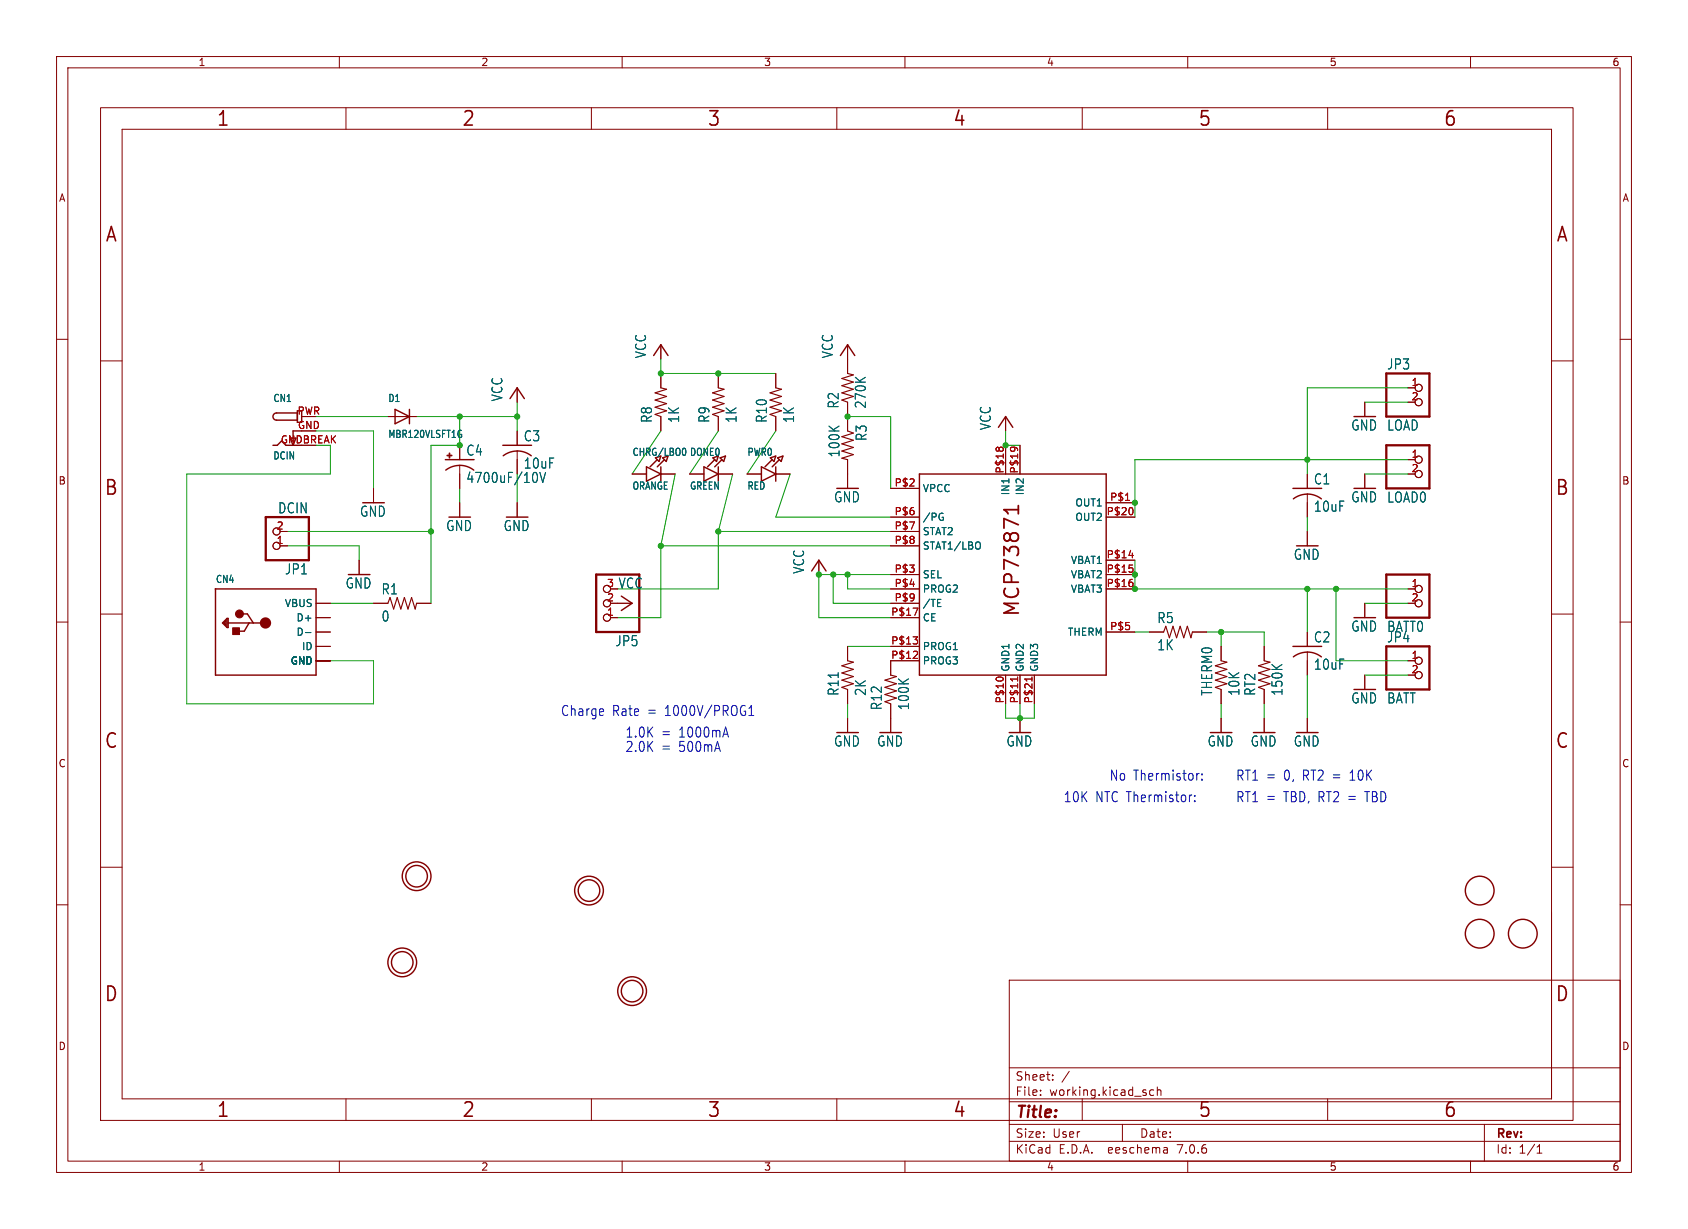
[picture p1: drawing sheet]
<svg xmlns="http://www.w3.org/2000/svg" width="298mm" height="217mm" viewBox="0 0 298 217" stroke-linecap="round" stroke-linejoin="round" font-family="sans-serif">
<g fill="none" stroke="#840000" stroke-width=".18">
<path d="M10 10h278.5v197.3h-278.5zM12 12h274.5v193.3h-274.5zM17.8 19h260.3v179.1h-260.3zM60 10v2M61.2 19v3.9M104.6 19v3.9M110 10v2M148 19v3.9M160 10v2M191.3 19v3.9M210 10v2M234.7 19v3.9"/>
<path d="M260 10v2M21.6 22.9h252.7v171.4h-252.7zM10 60h2M286.5 60h2M17.8 63.8h3.8M68.6 73.7h5.1M81.3 78.7v2.6M91.4 68.6v2.5M91.4 76.2v2.5M91.4 79.8v4M116.8 61v2.5M116.8 66v2.6"/>
<path d="M116.8 73.7v2.5M127 66v2.6M127 73.7v2.5M137.2 66v2.6M137.2 73.7v2.5M149.9 61v5M149.9 71.1v5.1M177.8 73.7v2.5M177.8 78.7v5.1M180.3 78.7v5.1M241.3 71.1v2.6M248.9 68.6h1.3"/>
<path d="M274.3 63.8h3.8M49.5 94h1.3M49.5 96.5h1.3M63.5 99.1v2.5M66 86.4v2.5M81.3 82.3v4.1M81.3 88.9v2.5M91.4 88.9v2.5M111.8 83.8h2.5M116.8 83.8h2.6M121.9 83.8h2.6M127 83.8h2.5"/>
<path d="M132.1 83.8h2.5M137.2 83.8h2.5M144.8 99.1v2.5M149.9 81.3v5.1M157.5 86.4h5.1M157.5 91.4h5.1M157.5 94h5.1M157.5 96.5h5.1M195.6 88.9h5.1M195.6 99.1h5.1M195.6 91.4h5.1M231.1 83.8v2.6"/>
<path d="M231.1 87.4v4M231.1 94v2.5M241.3 83.8v2.6M248.9 81.3h1.3M10 110h2M17.8 108.6h3.8M55.9 116.8h2.5M55.9 114.3h2.5M55.9 109.2h2.5M55.9 111.8h2.5M55.9 106.7h2.5M66 106.7h2.6"/>
<path d="M73.7 106.7h2.5M107.9 104.1h1.3M107.9 109.2h1.3M107.9 106.7h3.9M149.9 114.3v2.5M157.5 114.3h5.1M157.5 101.6h5.1M157.5 104.1h5.1M157.5 109.2h5.1M157.5 106.7h5.1M162.6 116.8h-5.1v2.6M177.8 119.4v5.1"/>
<path d="M180.3 119.4v5.1M182.9 119.4v5.1M195.6 101.6h5.1M195.6 104.1h5.1M195.6 111.8h5.1M203.2 111.8h2.5M210.8 111.8h2.6M215.9 114.3v2.5M223.5 114.3v2.5M231.1 111.8v2.5M231.1 115.3v4.1M241.3 106.7v2.5"/>
<path d="M241.3 119.4v2.5M248.9 116.8h1.3M248.9 104.1h1.3M274.3 108.6h3.8M286.5 110h2M149.9 121.9v2.6M149.9 127v2.5M157.5 124.5v5M180.3 127v2.5M215.9 121.9v2.6M215.9 127v2.5M223.5 121.9v2.6"/>
<path d="M223.5 127v2.5M231.1 127v2.5M10 160h2M17.8 153.4h3.8M274.3 153.4h3.8M286.5 160h2M178.4 173.3h108.1v32h-108.1zM61.2 194.3v3.8M104.6 194.3v3.8M148 194.3v3.8M178.4 198.8h108.1M178.4 194.8h108.1"/>
<path d="M178.4 188.8h108.1M184 193.6v.1M184 192.8v.1M186.1 190.9v.1M186.1 190.1v.1M189.1 189.4l-1.3 2M191.3 194.3v3.8M198.4 198.8v3M204 192.8l-.4-.1-.3 .3v.4l.1 .2h.6M204.6 192.9l.2-.2 .4 .1 .1 .9M204.6 192.2v1.5M234.7 194.3v3.8"/>
<path d="M262.5 198.8v6.5M60 205.3v2M110 205.3v2M160 205.3v2M178.4 201.8h108.1M206.3 203l.1 .9M206.4 203.8l-.1 .1M206.4 203.3h-.1M210 205.3v2M260 205.3v2M271.8 203.9h.8M271.8 202.8l.4-.4v1.5"/>
<circle cx="250.8" cy="71.1" r=".63"/>
<circle cx="250.8" cy="68.6" r=".63"/>
<circle cx="48.9" cy="96.5" r=".63"/>
<circle cx="48.9" cy="94" r=".63"/>
<circle cx="250.8" cy="81.3" r=".63"/>
<circle cx="250.8" cy="83.8" r=".63"/>
<circle cx="107.3" cy="109.2" r=".63"/>
<circle cx="107.3" cy="106.7" r=".63"/>
<circle cx="107.3" cy="104.1" r=".63"/>
<circle cx="250.8" cy="119.4" r=".63"/>
<circle cx="250.8" cy="106.7" r=".63"/>
<circle cx="250.8" cy="104.1" r=".63"/>
<circle cx="250.8" cy="116.8" r=".63"/>
</g>
<g fill="none" stroke="#840000" stroke-width=".25">
<path d="M48.3 78.7h.7M52.6 73h-3.7a.64 .64 0 0 0-.6 .7 .64 .64 0 0 0 .6 .6h3.7M52.6 72.6v2.1M53.3 76.2h-1.5v1.3M53.3 72.6v2.1M69.8 72.4l2.6 1.3-2.6 1.2zM72.4 72.4v2.5M88.9 78.7h5.1M90.2 70.5l1.2-1.9 1.3 1.9M115.6 62.9l1.2-1.9 1.3 1.9M148.6 62.9l1.3-1.9 1.2 1.9M176.5 75.6l1.3-1.9 1.3 1.9"/>
<path d="M78.7 81.3h5.1M81.3 82.3a4.1 4.1 0 0 0-2.5 .8M81.3 82.3a4.1 4.1 0 0 1 2.5 .8M89 80.6a4.1 4.1 0 0 1 4.9 0M114.3 82.5l2.5 1.3-2.5 1.3zM116.2 81.3l-1.3 1.2M116.8 80.6l-.3 1-.6-.6M116.8 82.5v2.6M117.5 81.3l-1.3 1.2M118.1 80.6l-.3 1-.6-.6M124.5 82.5l2.5 1.3-2.5 1.3zM126.4 81.3l-1.3 1.2"/>
<path d="M127 80.6l-.3 1-.7-.6M127 82.5v2.6M127.3 81l1-.4-.3 1zM127.6 81.3l-1.2 1.2M134.6 82.5l2.6 1.3-2.6 1.3zM136.2 81l1-.4-.4 1zM136.5 81.3l-1.2 1.2M137.2 82.5v2.6M137.5 81l.9-.4-.3 1zM137.8 81.3l-1.3 1.2M162.6 83.8h33v35.6h-33zM228.6 86.4h5.1"/>
<path d="M231.1 87.4a4.1 4.1 0 0 0-2.4 .8M231.1 87.4a4.1 4.1 0 0 1 2.5 .8M38.1 104.1h17.8v15.3h-17.8v-15.3M39.5 110.2l.4-.4v.8l-.2-.2v-.2M40.1 109.4h.2v1.6h-.2l-.8-.8zM40.1 109.4v1.4M40.3 110.2h6.6M42.7 108.6h1l1.1 1.6M44 110.2l-.8 1.4h-1.2M109.9 105.4l1.9 1.3-1.9 1.2M143.5 101l1.3-1.9 1.2 1.9M228.6 114.3h5.1"/>
<path d="M231.1 115.3a4.1 4.1 0 0 0-2.4 .9M231.1 115.3a4.1 4.1 0 0 1 2.5 .9"/>
<circle cx="73.7" cy="154.9" r="2.54"/>
<circle cx="73.7" cy="154.9" r="1.9"/>
<circle cx="104.1" cy="157.5" r="2.54"/>
<circle cx="104.1" cy="157.5" r="1.9"/>
<circle cx="261.6" cy="157.5" r="2.54"/>
<circle cx="71.1" cy="170.2" r="2.54"/>
<circle cx="71.1" cy="170.2" r="1.9"/>
<circle cx="111.8" cy="175.3" r="2.54"/>
<circle cx="111.8" cy="175.3" r="1.9"/>
<circle cx="261.6" cy="165.1" r="2.54"/>
<circle cx="269.2" cy="165.1" r="2.54"/>
</g>
<path d="M180 89.4v1.5M180 90.1h-2.5l.7 .8" fill="none" stroke="#840000" stroke-width=".32"/>
<g fill="none" stroke="#a90000" stroke-width=".18">
<path d="M176.2 79.2l.2-.1 .2 .1M176.7 79.2l.2-.1 .4 .1M178.7 79.2l.1-.1a1.07 1.07 0 0 1 1 .2M179.2 79.1l.2 .1M199 88.5h.7M199.6 98.2h.8M199.7 99.9h.6M200.2 89.9l.1 .3-.1 .7M161.4 112.6h.8l-.4 .5M161.4 107.5h.9l-.6 1.3M162.1 115.2l.1 .2v.3l-.8 .7h.8M162.1 113.2l.1 .1-.1 .5"/>
<path d="M176.2 119.8l.4-.1 .7 .1M179.9 119.7v.7M182.5 119.7v.7M200.2 100.5l.1 .1-.1 .5M200.2 103l.1 .2-.1 .5"/>
</g>
<path d="M81.4 76.8h.2v.5M120.9 79.3a.72 .72 0 0 1 0 1.2M95 83.9v1.1l-.2 .2-.3 .1M95.5 83.5l.5 1.8 .5-1.8M166.4 90.7l.3 .1M166.6 91.5h.2v.4l-.2 .1M173.1 95.9a.9 .9 0 0 1 0 1.1M54 111.9h1M165.8 107.3h.6M165.8 106h.6" fill="none" stroke="#006464" stroke-width=".18"/>
<path d="M116.8 68.6l1.1 .2-2.1 .7 2.1 .6-2.1 .6 2.1 .7-2.1 .6 2.1 .6-2.1 .7 1 .4M127 68.6l1 .2-2 .7 2 .6-2 .6 2 .7-2 .6 2 .6-2 .7 1 .4M137.2 68.6l1 .2-2.1 .7 2.1 .6-2.1 .6 2.1 .7-2.1 .6 2.1 .6-2.1 .7 1.1 .4M149.9 66l1 .3-2.1 .6 2.1 .7-2.1 .6 2.1 .6-2.1 .7 2.1 .6-2.1 .6 1.1 .4M149.9 76.2l1 .4-2.1 .6 2.1 .7-2.1 .6 2.1 .6-2.1 .7 2.1 .6-2.1 .6 1.1 .3M68.6 106.7l.4-1 .6 2 .6-2 .7 2 .6-2 .6 2 .7-2 .6 2 .3-1M149.9 116.8l1 .3-2.1 .6 2.1 .7-2.1 .6 2.1 .6-2.1 .7 2.1 .6-2.1 .6 1.1 .4M157.5 119.4l1 .2-2 .7 2 .6-2 .6 2 .7-2 .6 2 .6-2 .7 1 .4M205.7 111.8l.4-1.1 .7 2.1 .6-2.1 .6 2.1 .7-2.1 .6 2.1 .6-2.1 .7 2.1 .2-1M215.9 116.8l1 .3-2 .6 2 .7-2 .6 2 .6-2 .7 2 .6-2 .6 1 .4M223.5 116.8l1 .3-2 .6 2 .7-2 .6 2 .6-2 .7 2 .6-2 .6 1 .4" fill="none" stroke="#840000" stroke-width=".2"/>
<path d="M245.1 66h7.6v7.7h-7.6zM245.1 78.7h7.6v7.7h-7.6zM47 91.4h7.6v7.7h-7.6zM105.4 101.6h7.6v10.2h-7.6zM245.1 114.3h7.6v7.6h-7.6zM245.1 101.6h7.6v7.6h-7.6z" fill="none" stroke="#840000" stroke-width=".41"/>
<g fill="#840000" stroke="#840000" stroke-width=".18">
<path d="M79 80.5h.9v.1h-.9z"/>
<path d="M79.4 80.1h.1v.9h-.1z"/>
<path d="M41.1 111h1.2v1.2h-1.2z"/>
<circle cx="42.3" cy="108.6" r=".7"/>
</g>
<circle cx="46.9" cy="110.2" r=".5" fill="none" stroke="#840000" stroke-width="1"/>
<path d="M128.3 128.6l.5 1.7M132.4 126.5h.9M132.4 125.3l.4-.6v1.8M212 136.8l-.3 .1M212.5 137.8v.2M212.5 136.9v.1M210.7 140.6l-.3 .1M211.2 141.6v.2M211.2 140.7v.1" fill="none" stroke="#0000c2" stroke-width=".18"/>
<g fill="none" stroke="#009600" stroke-width=".18">
<path d="M55.9 73.7h12.7M55.9 76.2h10.1v10.2M58.4 78.7v5.1h-25.4v40.7h33v-7.7h-7.6M73.7 73.7h17.7M81.3 73.7v5h-5.1v28M91.4 71.1v5.1M116.8 63.5v2.5h20.4M116.8 76.2l-5 7.6M127 76.2l-5.1 7.6M137.2 76.2l-5.1 7.6M149.9 73.7h7.6v12.7M177.8 76.2v2.5h2.5"/>
<path d="M241.3 71.1h7.6M248.9 68.6h-17.8v15.2M50.8 96.5h12.7v2.6M50.8 94h25.4M81.3 86.4v2.5M91.4 83.8v5.1M116.8 96.5v12.7h-7.6M116.8 96.5h40.7M119.4 83.8l-2.6 12.7M127 94v10.1h-17.8M127 94h30.5M129.5 83.8l-2.5 10.2"/>
<path d="M139.7 83.8l-2.5 7.6h20.3M200.7 99.1v5h48.2M231.1 91.4v2.6M241.3 83.8h7.6M248.9 81.3h-48.2v10.1M58.4 106.7h7.6M147.3 101.6v5.1h10.2M149.9 114.3h7.6M149.9 101.6v2.5h7.6M157.5 101.6h-12.7v7.6h12.7M200.7 111.8h2.5M213.4 111.8h10.1v2.5"/>
<path d="M215.9 111.8v2.5M231.1 104.1v7.7M231.1 119.4v7.6M236.2 104.1v12.7h12.7M241.3 106.7h7.6M241.3 119.4h7.6M149.9 124.5v2.5M177.8 124.5v2.5h5.1v-2.5M180.3 124.5v2.5M215.9 124.5v2.5M223.5 124.5v2.5"/>
</g>
<g fill="#009600" stroke="#009600" stroke-width=".18">
<circle cx="200.7" cy="101.6" r=".46"/>
<circle cx="200.7" cy="104.1" r=".46"/>
<circle cx="147.3" cy="101.6" r=".46"/>
<circle cx="180.3" cy="127" r=".46"/>
<circle cx="200.7" cy="88.9" r=".46"/>
<circle cx="177.8" cy="78.7" r=".46"/>
<circle cx="127" cy="94" r=".46"/>
<circle cx="116.8" cy="96.5" r=".46"/>
<circle cx="144.8" cy="101.6" r=".46"/>
<circle cx="149.9" cy="101.6" r=".46"/>
<circle cx="127" cy="66" r=".46"/>
<circle cx="116.8" cy="66" r=".46"/>
<circle cx="149.9" cy="73.7" r=".46"/>
<circle cx="215.9" cy="111.8" r=".46"/>
<circle cx="76.2" cy="94" r=".46"/>
<circle cx="81.3" cy="78.7" r=".46"/>
<circle cx="81.3" cy="73.7" r=".46"/>
<circle cx="91.4" cy="73.7" r=".46"/>
<circle cx="231.1" cy="104.1" r=".46"/>
<circle cx="236.2" cy="104.1" r=".46"/>
<circle cx="231.1" cy="81.3" r=".46"/>
</g>
<g font-size="3.5" fill="#840000">
<text x="38.2" y="22.7">1</text>
<text x="81.6" y="22.7">2</text>
<text x="125" y="22.7">3</text>
<text x="168.4" y="22.7">4</text>
<text x="211.8" y="22.7">5</text>
<text x="255.1" y="22.7">6</text>
<text x="18.5" y="43.1">A</text>
<text x="275" y="43.1">A</text>
<text x="18.3" y="87.9">B</text>
<text x="274.9" y="87.9">B</text>
<text x="180.6" y="109.2" transform="rotate(-90 180.6 109.2)">MCP73871</text>
<text x="18.3" y="132.7">C</text>
<text x="274.9" y="132.7">C</text>
<text x="18.3" y="177.4">D</text>
<text x="274.9" y="177.4">D</text>
<text x="38.2" y="197.9">1</text>
<text x="81.6" y="197.9">2</text>
<text x="125" y="197.9">3</text>
<text x="168.4" y="197.9">4</text>
<text x="211.8" y="197.9">5</text>
<text x="255.1" y="197.9">6</text>
</g>
<text font-size="2.8" fill="#840000" x="179.4" y="198.2">Title:</text>
<g font-size="2.5" fill="#006464">
<text x="114.4" y="63.4" transform="rotate(-90 114.4 63.4)">VCC</text>
<text x="147.5" y="63.4" transform="rotate(-90 147.5 63.4)">VCC</text>
<text x="245.2" y="65.5">JP3</text>
<text x="89" y="71.1" transform="rotate(-90 89 71.1)">VCC</text>
<text x="115.5" y="74.9" transform="rotate(-90 115.5 74.9)">R8</text>
<text x="120.3" y="74.9" transform="rotate(-90 120.3 74.9)">1K</text>
<text x="125.6" y="74.9" transform="rotate(-90 125.6 74.9)">R9</text>
<text x="130.4" y="74.9" transform="rotate(-90 130.4 74.9)">1K</text>
<text x="135.8" y="74.9" transform="rotate(-90 135.8 74.9)">R10</text>
<text x="140.6" y="74.9" transform="rotate(-90 140.6 74.9)">1K</text>
<text x="148.5" y="72.3" transform="rotate(-90 148.5 72.3)">R2</text>
<text x="153.3" y="72.3" transform="rotate(-90 153.3 72.3)">270K</text>
<text x="175.4" y="76.1" transform="rotate(-90 175.4 76.1)">VCC</text>
<text x="238.8" y="76.3">GND LOAD</text>
<text x="82.4" y="80.8">C4</text>
<text x="92.5" y="78.2">C3</text>
<text x="92.5" y="83.1">10uF</text>
<text x="148.6" y="81" transform="rotate(-90 148.6 81)">100K</text>
<text x="153.4" y="78.1" transform="rotate(-90 153.4 78.1)">R3</text>
<text x="82.4" y="85.6">4700uF/10V</text>
<text x="147.4" y="89">GND</text>
<text x="232.2" y="85.9">C1</text>
<text x="238.8" y="89">GND LOAD0</text>
<text x="49.1" y="91">DCIN</text>
<text x="63.6" y="91.6">GND</text>
<text x="78.8" y="94.1">GND</text>
<text x="89" y="94.1">GND</text>
<text x="232.2" y="90.7">10uF</text>
<text x="50.3" y="101.8">JP1</text>
<text x="142.4" y="101.5" transform="rotate(-90 142.4 101.5)">VCC</text>
<text x="228.7" y="99.2">GND</text>
<text x="61" y="104.3">GND</text>
<text x="67.4" y="105.3">R1</text>
<text x="109.3" y="104.3">VCC</text>
<text x="67.4" y="110.1">0</text>
<text x="204.5" y="110.4">R5</text>
<text x="232.2" y="113.8">C2</text>
<text x="238.8" y="111.9">GND BATT0</text>
<text x="245.2" y="113.8">JP4</text>
<text x="108.7" y="114.5">JP5</text>
<text x="204.5" y="115.2">1K</text>
<text x="232.2" y="118.6">10uF</text>
<text x="148.5" y="123.1" transform="rotate(-90 148.5 123.1)">R11</text>
<text x="153.3" y="123.1" transform="rotate(-90 153.3 123.1)">2K</text>
<text x="156.1" y="125.7" transform="rotate(-90 156.1 125.7)">R12</text>
<text x="160.9" y="125.7" transform="rotate(-90 160.9 125.7)">100K</text>
<text x="214.5" y="123.1" transform="rotate(-90 214.5 123.1)">THERM0</text>
<text x="219.3" y="123.1" transform="rotate(-90 219.3 123.1)">10K</text>
<text x="222.2" y="123.1" transform="rotate(-90 222.2 123.1)">RT2</text>
<text x="227" y="123.1" transform="rotate(-90 227 123.1)">150K</text>
<text x="238.8" y="124.6">GND BATT</text>
<text x="147.4" y="132.2">GND</text>
<text x="155" y="132.2">GND</text>
<text x="177.9" y="132.2">GND</text>
<text x="213.4" y="132.2">GND</text>
<text x="221" y="132.2">GND</text>
<text x="228.7" y="132.2">GND</text>
</g>
<g font-size="2.5" fill="#0000c2">
<text x="99.1" y="126.8">Charge</text>
<text x="108.2" y="126.8">Rate</text>
<text x="110.5" y="130.6">1.0K</text>
<text x="114.6" y="126.8">=</text>
<text x="116.9" y="130.6">=</text>
<text x="117.7" y="126.8">1000V/PROG1</text>
<text x="120.1" y="130.6">1000mA</text>
<text x="110.5" y="133.1">2.0K</text>
<text x="116.9" y="133.1">=</text>
<text x="120.1" y="133.1">500mA</text>
<text x="188" y="142">10K</text>
<text x="193.7" y="142">NTC Thermistor:</text>
<text x="196.1" y="138.2">No Thermistor:</text>
<text x="218.4" y="138.2">RT1 =</text>
<text x="218.4" y="142">RT1 =</text>
<text x="227" y="138.2">0, RT2 =</text>
<text x="227" y="142">TBD, RT2 =</text>
<text x="239.1" y="138.2">10K</text>
<text x="241.8" y="142">TBD</text>
</g>
<g font-size="2.1" fill="#840000">
<text x="179.4" y="191.3">Sheet:</text>
<text x="179.4" y="194">File:</text>
<text x="185.5" y="194">working.kicad_sch</text>
<text x="179.4" y="201.4">Size:</text>
<text x="186.1" y="201.4">User</text>
<text x="201.4" y="201.4">Date:</text>
<text x="264.4" y="201.6">Rev:</text>
<text x="179.4" y="204.2">KiCad</text>
<text x="187.2" y="204.2">E.D.A.</text>
<text x="196.1" y="204.2">eeschema</text>
<text x="208.4" y="204.2">7.0.6</text>
<text x="264.4" y="204.2">Id:</text>
<text x="268.5" y="204.2">1/1</text>
</g>
<g font-size="1.8" fill="#840000">
<text x="35" y="11.9">1</text>
<text x="85" y="11.9">2</text>
<text x="135" y="11.9">3</text>
<text x="185" y="11.9">4</text>
<text x="235" y="11.9">5</text>
<text x="285" y="11.9">6</text>
<text x="10.3" y="35.9">A</text>
<text x="286.8" y="35.9">A</text>
<text x="10.3" y="85.9">B</text>
<text x="286.7" y="85.9">B</text>
<text x="10.3" y="135.9">C</text>
<text x="286.7" y="135.9">C</text>
<text x="10.3" y="185.9">D</text>
<text x="286.7" y="185.9">D</text>
<text x="35" y="207.2">1</text>
<text x="85" y="207.2">2</text>
<text x="135" y="207.2">3</text>
<text x="185" y="207.2">4</text>
<text x="235" y="207.2">5</text>
<text x="285" y="207.2">6</text>
</g>
<g font-size="1.8" fill="#006464">
<text x="48.2" y="71.3">CN1</text>
<text x="68.6" y="71.3">D1</text>
<text x="68.6" y="77.6">MBR120VLSFT1G</text>
<text x="48.2" y="81.4">DCIN</text>
<text x="111.7" y="80.8">CHRG/LBO0</text>
<text x="121.9" y="80.8">DONE0</text>
<text x="132.1" y="80.8">PWR0</text>
<text x="111.7" y="86.8">ORANGE</text>
<text x="121.9" y="86.8">GREEN</text>
<text x="132.1" y="86.8">RED</text>
<text x="163.1" y="87.2">VPCC</text>
<text x="178.7" y="87.7" transform="rotate(-90 178.7 87.7)">IN1</text>
<text x="181.2" y="87.7" transform="rotate(-90 181.2 87.7)">IN2</text>
<text x="190" y="89.8">OUT1</text>
<text x="163.1" y="92.3">/PG</text>
<text x="163.1" y="94.8">STAT2</text>
<text x="190" y="92.3">OUT2</text>
<text x="163.1" y="97.4">STAT1/LBO</text>
<text x="189.2" y="99.9">VBAT1</text>
<text x="38.1" y="103.3">CN4</text>
<text x="50.3" y="107.5">VBUS</text>
<text x="163.1" y="102.5">SEL</text>
<text x="163.1" y="105">PROG2</text>
<text x="163.1" y="107.5">/TE</text>
<text x="189.2" y="102.5">VBAT2</text>
<text x="189.2" y="105">VBAT3</text>
<text x="52.3" y="110.1">D+</text>
<text x="52.3" y="112.6">D-</text>
<text x="163.1" y="110.1">CE</text>
<text x="188.7" y="112.6">THERM</text>
<text x="51.3" y="117.7">GND</text>
<text x="53.3" y="115.2">ID</text>
<text x="163.1" y="117.7">PROG3</text>
<text x="163.1" y="115.2">PROG1</text>
<text x="178.7" y="118.9" transform="rotate(-90 178.7 118.9)">GND1</text>
<text x="181.2" y="118.9" transform="rotate(-90 181.2 118.9)">GND2</text>
<text x="183.7" y="118.9" transform="rotate(-90 183.7 118.9)">GND3</text>
</g>
<g font-size="1.8" fill="#a90000">
<text x="249.5" y="68.3">1</text>
<text x="249.5" y="70.9">2</text>
<text x="52.5" y="73.4">PWR</text>
<text x="52.6" y="75.9">GND</text>
<text x="49.5" y="78.5">GNDBREAK</text>
<text x="177.5" y="83.8" transform="rotate(-90 177.5 83.8)">P$18</text>
<text x="180.1" y="83.8" transform="rotate(-90 180.1 83.8)">P$19</text>
<text x="249.5" y="81">1</text>
<text x="249.5" y="83.6">2</text>
<text x="158.1" y="86.1">P$2</text>
<text x="196.2" y="88.6">P$1</text>
<text x="48.8" y="93.7">2</text>
<text x="158.1" y="91.2">P$6</text>
<text x="158.1" y="93.7">P$7</text>
<text x="195.6" y="91.2">P$20</text>
<text x="48.8" y="96.3">1</text>
<text x="158.1" y="101.3">P$3</text>
<text x="158.1" y="96.3">P$8</text>
<text x="195.6" y="98.8">P$14</text>
<text x="195.6" y="101.3">P$15</text>
<text x="107.2" y="106.4">2</text>
<text x="107.2" y="103.9">3</text>
<text x="158.1" y="103.9">P$4</text>
<text x="158.1" y="106.4">P$9</text>
<text x="195.6" y="103.9">P$16</text>
<text x="249.5" y="103.9">1</text>
<text x="249.5" y="106.4">2</text>
<text x="107.2" y="109">1</text>
<text x="157.5" y="109">P$17</text>
<text x="196.2" y="111.5">P$5</text>
<text x="157.5" y="116.6">P$12</text>
<text x="157.5" y="114">P$13</text>
<text x="249.5" y="116.6">1</text>
<text x="249.5" y="119.1">2</text>
<text x="177.5" y="124.5" transform="rotate(-90 177.5 124.5)">P$10</text>
<text x="180.1" y="124.5" transform="rotate(-90 180.1 124.5)">P$11</text>
<text x="182.6" y="124.5" transform="rotate(-90 182.6 124.5)">P$21</text>
</g>
</svg>
